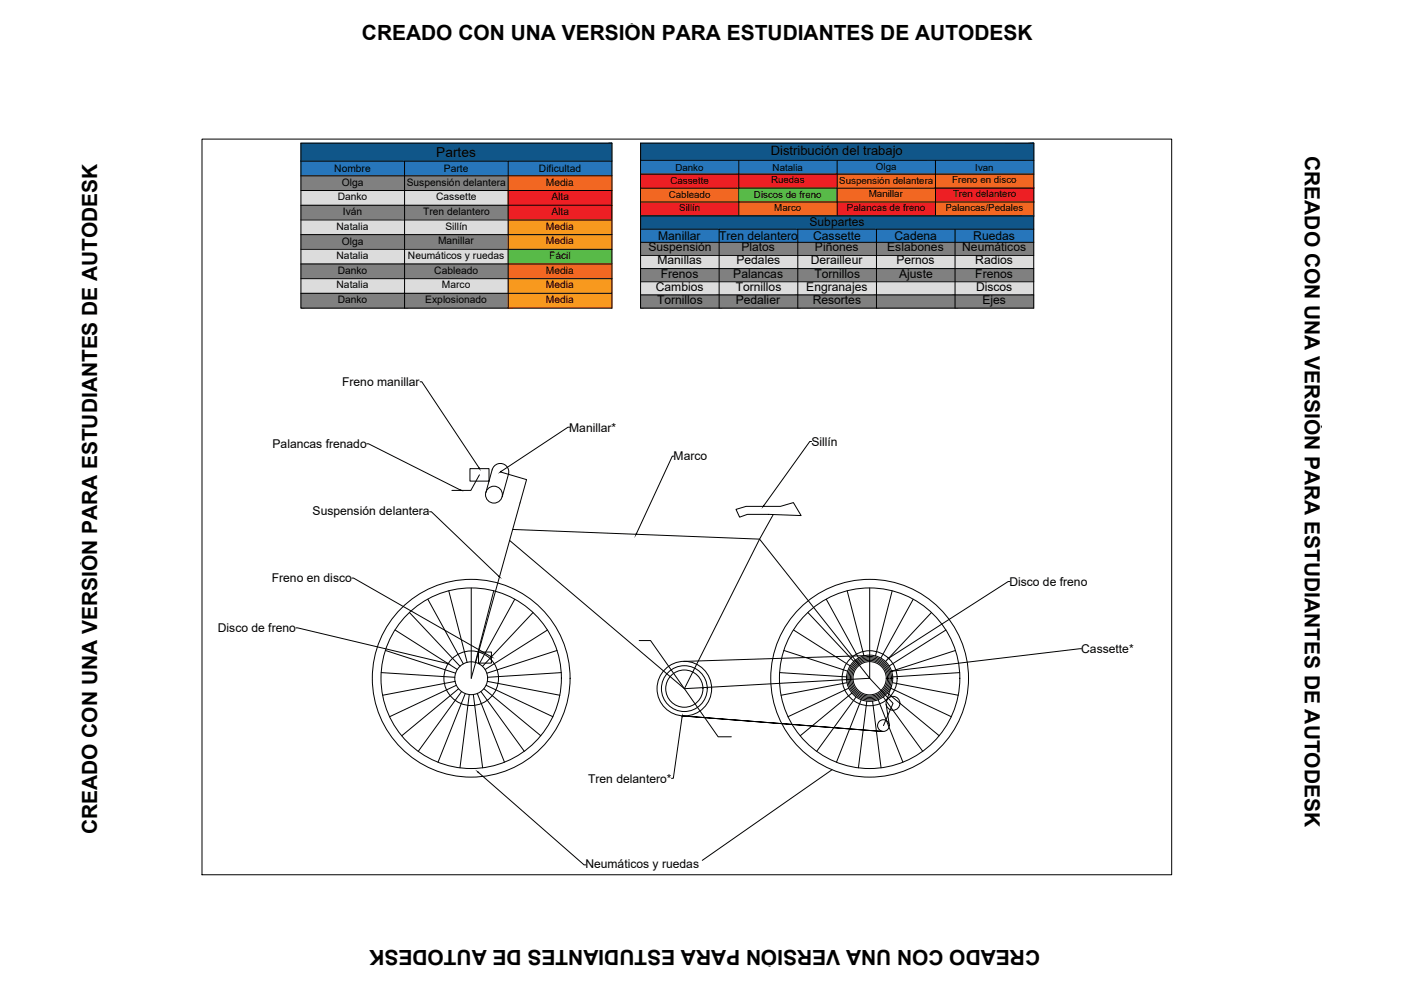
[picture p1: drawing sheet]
<svg xmlns="http://www.w3.org/2000/svg" width="297mm" height="210mm" viewBox="0 0 297 210" stroke-linecap="round" stroke-linejoin="round" font-family="sans-serif">
<!-- layer: 0 -->
<g fill="none" stroke="#000" stroke-width=".21">
<path d="M42.8 29.5h205.6v156h-205.6zM63.8 30.4h65.9v34.9h-65.9zM63.8 34.2h65.9M63.8 37.3h65.9M85.8 34.2v31.1M107.7 34.2v31.1M135.8 30.4h83.4v34.9h-83.4v-19.5h83.4h-83.4zM135.8 34h83.4M135.8 36.9h83.4M135.8 39.9h83.4M156.6 34v11.8M177.5 34v11.8"/>
<path d="M198.3 34v11.8M63.8 40.4h65.9M63.8 43.5h65.9M63.8 46.6h65.9M63.8 49.7h65.9M63.8 52.9h65.9M63.8 56h65.9M63.8 59.1h65.9M135.8 42.8h83.4M135.8 48.6h83.4M135.8 51.4h83.4M135.8 54.2h83.4"/>
<path d="M135.8 56.9h83.4M135.8 59.7h83.4M152.5 48.6v16.7M169.1 48.6v16.7M185.8 48.6v16.7M202.5 48.6v16.7M63.8 62.2h65.9M135.8 62.5h83.4M77.8 94.1h.3l19.5 9.8M89.1 80.9h.3l12.2 18.3M99.6 99.4h4.1v2.6h-4.1zM104.3 99.6l-1.3 4.8"/>
<path d="M104.3 99.6a1.79 1.79 0 0 1 2.2-1.3 1.79 1.79 0 0 1 1.3 2.2l-1.3 4.8M120.8 90.6h-.4l-14.2 9.4M142.9 96.7h-.4l-7.6 16.4M172.1 93.6h-.4l-9.8 13.6M91.1 108.5h.4l14.3 13.7M101.6 100.7l-1.8 3.3h-4M106.1 100.1l5.5 1.6-11.7 42.1v-19.1M108.7 112.3l52.3 2 23.4 29.5-39.3 2.2-37.1-31.4M156 108l2.2-.6h7.3l2.7-.8 1.6 2.7-11.3-.2-1.7 .6zM163.9 109.1l-2.9 5.2-15.9 31.7M62.7 133.1l32.2 7.6M74.6 122.6h.4l29 16.6"/>
<path d="M81.7 137.9l14.9 4.8M83.8 133.6l13.2 8.4M86.8 129.9l10.7 11.4M90.7 127l7.5 13.8M95.2 125.3l3.8 15.1M101.5 138.2h2.7v2.4h-2.7zM104.7 125.3l-3.9 15.1M109.1 127l-7.5 13.8M113 129.9l-10.7 11.4M116.1 133.6l-13.2 8.4M118.1 137.9l-14.9 4.8M135.5 135.8h2.4l14.4 20.4h2.8"/>
<path d="M166.2 137.9l13.5 4.4M168.2 133.6l12.1 7.6M171.3 129.9l9.7 10.4M175.2 127l6.8 12.5M179.6 125.3l3.6 13.8M183.5 139l-38.6 1.2M184.4 124.7v19.1l4.9 5.3-2 4.7M189.2 125.3l-3.6 13.8M193.6 127l-6.8 12.5M197.5 129.9l-9.7 10.4M200.6 133.6l-12.1 7.6M202.6 137.9l-13.6 4.4"/>
<path d="M214.1 123.3h-.4l-25.2 16.2M229.3 137.5l-40.1 4.8M80.8 142.6l15.6 1M96.5 144.5l-15.4 2.9M96.8 145.3l-14.2 6.7M97.2 146l-12 10M97.9 146.6l-9.2 12.7M98.6 147.1l-5.7 14.5M99.5 147.3l-2 15.5M100.4 147.3l1.9 15.5M101.2 147.1l5.8 14.5M102 146.6l9.2 12.7"/>
<path d="M102.6 146l12.1 10M103.1 145.3l14.1 6.7M103.3 144.5l15.4 2.9M119 142.6l-15.6 1M144.6 152l-1.8 13h-.4M144.7 151.8l42.5 3.3-42.4-3.3M165.3 142.6l14.2 .9M179.6 144.7l-14 2.7M180 145.9l-12.9 6.1M180.6 146.9l-10.9 9.1M181.5 147.8l-8.3 11.5M182.6 148.4l-5.3 13.2"/>
<path d="M183.8 148.7l-1.8 14.1M185 148.7l1.8 14.1M186.2 148.4l5.2 13.2M187.3 147.8l8.4 11.5M187.9 149.3l.6 4.4M188.2 146.9l10.9 9.1M188.8 145.9l12.9 6.1M189 145.4l-1.1 3.3M189.2 144.7l14 2.7M203.5 142.6l-14.2 .9M101.4 163.8l22.4 19.6h.4M176.4 163.2l-27.5 19.2"/>
<circle cx="104.7" cy="104.9" r="1.79"/>
<circle cx="99.9" cy="143.8" r="19.1"/>
<circle cx="99.9" cy="143.8" r="21"/>
<circle cx="99.9" cy="143.8" r="5.8"/>
<circle cx="99.9" cy="143.8" r="3.5"/>
<circle cx="145.1" cy="146" r="4.9"/>
<circle cx="145.1" cy="146" r="5.8"/>
<circle cx="145.1" cy="146" r="3.9"/>
<circle cx="184.4" cy="143.8" r="19.1"/>
<circle cx="184.4" cy="143.8" r="21"/>
<circle cx="184.4" cy="143.8" r="4.9"/>
<circle cx="184.4" cy="143.8" r="5.8"/>
<circle cx="184.4" cy="143.8" r="4.6"/>
<circle cx="184.4" cy="143.8" r="4.1"/>
<circle cx="184.4" cy="143.8" r="4.4"/>
<circle cx="184.4" cy="143.8" r="3.8"/>
<circle cx="184.4" cy="143.8" r="3.5"/>
<circle cx="187.3" cy="153.8" r="1.24"/>
<circle cx="189.3" cy="149.1" r="1.47"/>
</g>
<g fill="#105689" stroke="#105689" stroke-width=".21">
<path d="M135.8 30.4h83.4l-83.4 3.6zM135.8 34h83.4v-3.6z"/>
<path d="M63.8 30.4h65.9l-65.9 3.8zM63.8 34.2h65.9v-3.8z"/>
<path d="M135.8 45.8h83.4l-83.4 2.8zM135.8 48.6h83.4v-2.8z"/>
</g>
<g fill="#2776bb" stroke="#2776bb" stroke-width=".21">
<path d="M135.8 34h20.8l-20.8 2.9zM135.8 36.9h20.8v-2.9z"/>
<path d="M156.6 34h20.9l-20.9 2.9zM156.6 36.9h20.9v-2.9z"/>
<path d="M177.5 34h20.8l-20.8 2.9zM177.5 36.9h20.8v-2.9z"/>
<path d="M198.3 34h20.9l-20.9 2.9zM198.3 36.9h20.9v-2.9z"/>
<path d="M63.8 34.2h22l-22 3.1zM63.8 37.3h22v-3.1z"/>
<path d="M85.8 34.2h21.9l-21.9 3.1zM85.8 37.3h21.9v-3.1z"/>
<path d="M107.7 34.2h22l-22 3.1zM107.7 37.3h22v-3.1z"/>
<path d="M135.8 48.6h16.7l-16.7 2.8zM135.8 51.4h16.7v-2.8z"/>
<path d="M152.5 48.6h16.6l-16.6 2.8zM152.5 51.4h16.6v-2.8z"/>
<path d="M169.1 48.6h16.7l-16.7 2.8zM169.1 51.4h16.7v-2.8z"/>
<path d="M185.8 48.6h16.7l-16.7 2.8zM185.8 51.4h16.7v-2.8z"/>
<path d="M202.5 48.6h16.7l-16.7 2.8zM202.5 51.4h16.7v-2.8z"/>
</g>
<g fill="#ed1f24" stroke="#ed1f24" stroke-width=".21">
<path d="M135.8 36.9h20.8l-20.8 3zM135.8 39.9h20.8v-3z"/>
<path d="M156.6 36.9h20.9l-20.9 3zM156.6 39.9h20.9v-3z"/>
<path d="M198.3 39.9h20.9l-20.9 2.9zM198.3 42.8h20.9v-2.9z"/>
<path d="M135.8 42.8h20.8l-20.8 3zM135.8 45.8h20.8v-3z"/>
<path d="M177.5 42.8h20.8l-20.8 3zM177.5 45.8h20.8v-3z"/>
<path d="M107.7 40.4h22l-22 3.1zM107.7 43.5h22v-3.1z"/>
<path d="M107.7 43.5h22l-22 3.1zM107.7 46.6h22v-3.1z"/>
</g>
<g fill="#f26722" stroke="#f26722" stroke-width=".21">
<path d="M177.5 36.9h20.8l-20.8 3zM177.5 39.9h20.8v-3z"/>
<path d="M198.3 36.9h20.9l-20.9 3zM198.3 39.9h20.9v-3z"/>
<path d="M135.8 39.9h20.8l-20.8 2.9zM135.8 42.8h20.8v-2.9z"/>
<path d="M177.5 39.9h20.8l-20.8 2.9zM177.5 42.8h20.8v-2.9z"/>
<path d="M156.6 42.8h20.9l-20.9 3zM156.6 45.8h20.9v-3z"/>
<path d="M198.3 42.8h20.9l-20.9 3zM198.3 45.8h20.9v-3z"/>
<path d="M107.7 37.3h22l-22 3.1zM107.7 40.4h22v-3.1z"/>
<path d="M107.7 56h22l-22 3.1zM107.7 59.1h22v-3.1z"/>
</g>
<g fill="#58ba48" stroke="#58ba48" stroke-width=".21">
<path d="M156.6 39.9h20.9l-20.9 2.9zM156.6 42.8h20.9v-2.9z"/>
<path d="M107.7 52.9h22l-22 3.1zM107.7 56h22v-3.1z"/>
</g>
<g fill="#808080" stroke="#808080" stroke-width=".21">
<path d="M63.8 37.3h22l-22 3.1zM63.8 40.4h22v-3.1z"/>
<path d="M85.8 37.3h21.9l-21.9 3.1zM85.8 40.4h21.9v-3.1z"/>
<path d="M63.8 43.5h22l-22 3.1zM63.8 46.6h22v-3.1z"/>
<path d="M85.8 43.5h21.9l-21.9 3.1zM85.8 46.6h21.9v-3.1z"/>
<path d="M63.8 49.7h22l-22 3.2zM63.8 52.9h22v-3.2z"/>
<path d="M85.8 49.7h21.9l-21.9 3.2zM85.8 52.9h21.9v-3.2z"/>
<path d="M63.8 56h22l-22 3.1zM63.8 59.1h22v-3.1z"/>
<path d="M85.8 56h21.9l-21.9 3.1zM85.8 59.1h21.9v-3.1z"/>
<path d="M63.8 62.2h22l-22 3.1zM63.8 65.3h22v-3.1z"/>
<path d="M85.8 62.2h21.9l-21.9 3.1zM85.8 65.3h21.9v-3.1z"/>
<path d="M135.8 51.4h16.7l-16.7 2.8zM135.8 54.2h16.7v-2.8z"/>
<path d="M152.5 51.4h16.6l-16.6 2.8zM152.5 54.2h16.6v-2.8z"/>
<path d="M169.1 51.4h16.7l-16.7 2.8zM169.1 54.2h16.7v-2.8z"/>
<path d="M185.8 51.4h16.7l-16.7 2.8zM185.8 54.2h16.7v-2.8z"/>
<path d="M202.5 51.4h16.7l-16.7 2.8zM202.5 54.2h16.7v-2.8z"/>
<path d="M135.8 56.9h16.7l-16.7 2.8zM135.8 59.7h16.7v-2.8z"/>
<path d="M152.5 56.9h16.6l-16.6 2.8zM152.5 59.7h16.6v-2.8z"/>
<path d="M169.1 56.9h16.7l-16.7 2.8zM169.1 59.7h16.7v-2.8z"/>
<path d="M185.8 56.9h16.7l-16.7 2.8zM185.8 59.7h16.7v-2.8z"/>
<path d="M202.5 56.9h16.7l-16.7 2.8zM202.5 59.7h16.7v-2.8z"/>
<path d="M135.8 62.5h16.7l-16.7 2.8zM135.8 65.3h16.7v-2.8z"/>
<path d="M152.5 62.5h16.6l-16.6 2.8zM152.5 65.3h16.6v-2.8z"/>
<path d="M169.1 62.5h16.7l-16.7 2.8zM169.1 65.3h16.7v-2.8z"/>
<path d="M185.8 62.5h16.7l-16.7 2.8zM185.8 65.3h16.7v-2.8z"/>
<path d="M202.5 62.5h16.7l-16.7 2.8zM202.5 65.3h16.7v-2.8z"/>
</g>
<g fill="#dcdcdc" stroke="#dcdcdc" stroke-width=".21">
<path d="M63.8 40.4h22l-22 3.1zM63.8 43.5h22v-3.1z"/>
<path d="M85.8 40.4h21.9l-21.9 3.1zM85.8 43.5h21.9v-3.1z"/>
<path d="M63.8 46.6h22l-22 3.1zM63.8 49.7h22v-3.1z"/>
<path d="M85.8 46.6h21.9l-21.9 3.1zM85.8 49.7h21.9v-3.1z"/>
<path d="M63.8 52.9h22l-22 3.1zM63.8 56h22v-3.1z"/>
<path d="M85.8 52.9h21.9l-21.9 3.1zM85.8 56h21.9v-3.1z"/>
<path d="M63.8 59.1h22l-22 3.1zM63.8 62.2h22v-3.1z"/>
<path d="M85.8 59.1h21.9l-21.9 3.1zM85.8 62.2h21.9v-3.1z"/>
<path d="M135.8 54.2h16.7l-16.7 2.7zM135.8 56.9h16.7v-2.7z"/>
<path d="M152.5 54.2h16.6l-16.6 2.7zM152.5 56.9h16.6v-2.7z"/>
<path d="M169.1 54.2h16.7l-16.7 2.7zM169.1 56.9h16.7v-2.7z"/>
<path d="M185.8 54.2h16.7l-16.7 2.7zM185.8 56.9h16.7v-2.7z"/>
<path d="M202.5 54.2h16.7l-16.7 2.7zM202.5 56.9h16.7v-2.7z"/>
<path d="M135.8 59.7h16.7l-16.7 2.8zM135.8 62.5h16.7v-2.8z"/>
<path d="M152.5 59.7h16.6l-16.6 2.8zM152.5 62.5h16.6v-2.8z"/>
<path d="M169.1 59.7h16.7l-16.7 2.8zM169.1 62.5h16.7v-2.8z"/>
<path d="M185.8 59.7h16.7l-16.7 2.8zM185.8 62.5h16.7v-2.8z"/>
<path d="M202.5 59.7h16.7l-16.7 2.8zM202.5 62.5h16.7v-2.8z"/>
</g>
<g fill="#f8991e" stroke="#f8991e" stroke-width=".21">
<path d="M107.7 46.6h22l-22 3.1zM107.7 49.7h22v-3.1z"/>
<path d="M107.7 49.7h22l-22 3.2zM107.7 52.9h22v-3.2z"/>
<path d="M107.7 59.1h22l-22 3.1zM107.7 62.2h22v-3.1z"/>
<path d="M107.7 62.2h22l-22 3.1zM107.7 65.3h22v-3.1z"/>
</g>
<path d="M101.5 99.2l.1 .2zM106.1 100.1l.2-.1zM97.7 103.9l.1 .1zM134.9 113.1v.2zM161.9 107.2l-.1 .2zM104 139.2l.2 .1zM105.8 122.2l.1 .1zM188.4 139.6l.2-.1zM94.9 140.6l.1 .1zM144.7 151.8v.2zM189 142.3l.2-.1zM101.3 163.6l.2 .2z" fill="#000" stroke="#000" stroke-width=".21"/>
<g font-size="4.4">
<text x="76.7" y="8.5">CREADO CON UNA VERSIÓN PARA ESTUDIANTES DE AUTODESK</text>
<text x="276.6" y="33.1" transform="rotate(90 276.6 33.1)">CREADO CON UNA VERSIÓN PARA ESTUDIANTES DE AUTODESK</text>
<text x="20.6" y="176.9" transform="rotate(-90 20.6 176.9)">CREADO CON UNA VERSIÓN PARA ESTUDIANTES DE AUTODESK</text>
<text x="220.5" y="201.5" transform="rotate(180 220.5 201.5)">CREADO CON UNA VERSIÓN PARA ESTUDIANTES DE AUTODESK</text>
</g>
<text font-size="2.9" x="92.5" y="33.3">Partes</text>
<text font-size="2.8" x="163.4" y="32.9">Distribución del trabajo</text>
<g font-size="2.6">
<text x="171.6" y="47.9">Subpartes</text>
<text x="137.5" y="53.3">Suspensión</text>
<text x="139.5" y="50.9">Manillar</text>
<text x="152.5" y="50.9">Tren delantero</text>
<text x="157.2" y="53.3">Platos</text>
<text x="172.4" y="50.9">Cassette</text>
<text x="172.8" y="53.3">Piñones</text>
<text x="188.1" y="53.3">Eslabones</text>
<text x="189.7" y="50.9">Cadena</text>
<text x="204" y="53.3">Neumáticos</text>
<text x="206.4" y="50.9">Ruedas</text>
<text x="139.4" y="56.1">Manillas</text>
<text x="140.1" y="58.9">Frenos</text>
<text x="155.5" y="58.9">Palancas</text>
<text x="156.1" y="56.1">Pedales</text>
<text x="171.9" y="56.1">Derailleur</text>
<text x="172.7" y="58.9">Tornillos</text>
<text x="190" y="56.1">Pernos</text>
<text x="190.6" y="58.9">Ajuste</text>
<text x="206.8" y="56.1">Radios</text>
<text x="206.8" y="58.9">Frenos</text>
<text x="139.1" y="61.7">Cambios</text>
<text x="139.3" y="64.4">Tornillos</text>
<text x="156" y="61.6">Tornillos</text>
<text x="156" y="64.4">Pedalier</text>
<text x="170.9" y="61.6">Engranajes</text>
<text x="172.3" y="64.4">Resortes</text>
<text x="206.9" y="61.6">Discos</text>
<text x="208.3" y="64.4">Ejes</text>
<text x="72.5" y="81.9">Freno manillar</text>
<text x="57.8" y="95">Palancas frenado</text>
<text x="120.7" y="91.5">Manillar*</text>
<text x="172" y="94.5">Sillín</text>
<text x="142.8" y="97.6">Marco</text>
<text x="66.3" y="109.2">Suspensión delantera</text>
<text x="57.6" y="123.5">Freno en disco</text>
<text x="214" y="124.2">Disco de freno</text>
<text x="46.2" y="134.1">Disco de freno</text>
<text x="229.2" y="138.5">Cassette*</text>
<text x="124.7" y="165.9">Tren delantero*</text>
<text x="124.1" y="184">Neumáticos y ruedas</text>
</g>
<g font-size="2.2">
<text x="70.9" y="36.5">Nombre</text>
<text x="72.5" y="39.4">Olga</text>
<text x="86.2" y="39.4">Suspensión delantera</text>
<text x="94.1" y="36.5">Parte</text>
<text x="114.3" y="36.5">Dificultad</text>
<text x="115.7" y="39.4">Media</text>
<text x="71.6" y="42.5">Danko</text>
<text x="72.7" y="45.6">Iván</text>
<text x="89.7" y="45.6">Tren delantero</text>
<text x="92.5" y="42.5">Cassette</text>
<text x="116.9" y="42.5">Alta</text>
<text x="116.9" y="45.6">Alta</text>
<text x="71.4" y="48.7">Natalia</text>
<text x="72.5" y="51.8">Olga</text>
<text x="92.9" y="51.8">Manillar</text>
<text x="94.4" y="48.7">Sillín</text>
<text x="115.7" y="48.7">Media</text>
<text x="115.7" y="51.8">Media</text>
<text x="71.4" y="54.9">Natalia</text>
<text x="71.6" y="58">Danko</text>
<text x="86.5" y="54.9">Neumáticos y ruedas</text>
<text x="92.1" y="58.1">Cableado</text>
<text x="115.7" y="58">Media</text>
<text x="116.4" y="54.9">Fácil</text>
<text x="71.4" y="61.2">Natalia</text>
<text x="71.6" y="64.3">Danko</text>
<text x="90.2" y="64.3">Explosionado</text>
<text x="93.7" y="61.2">Marco</text>
<text x="115.7" y="61.2">Media</text>
<text x="115.7" y="64.3">Media</text>
</g>
<g font-size="2.1">
<text x="185.7" y="36">Olga</text>
<text x="141.8" y="41.9">Cableado</text>
<text x="142.1" y="38.9">Cassette</text>
<text x="143.2" y="36.2">Danko</text>
<text x="159.9" y="41.9">Discos de freno</text>
<text x="163.5" y="38.9">Ruedas</text>
<text x="163.8" y="36.2">Natalia</text>
<text x="177.9" y="38.9">Suspensión delantera</text>
<text x="184.2" y="41.9">Manillar</text>
<text x="201.9" y="38.9">Freno en disco</text>
<text x="202.1" y="41.9">Tren delantero</text>
<text x="206.8" y="36.2">Ivan</text>
<text x="144" y="44.8">Sillín</text>
<text x="164.2" y="44.8">Marco</text>
<text x="179.6" y="44.8">Palancas de freno</text>
<text x="200.5" y="44.8">Palancas/Pedales</text>
</g>
</svg>
